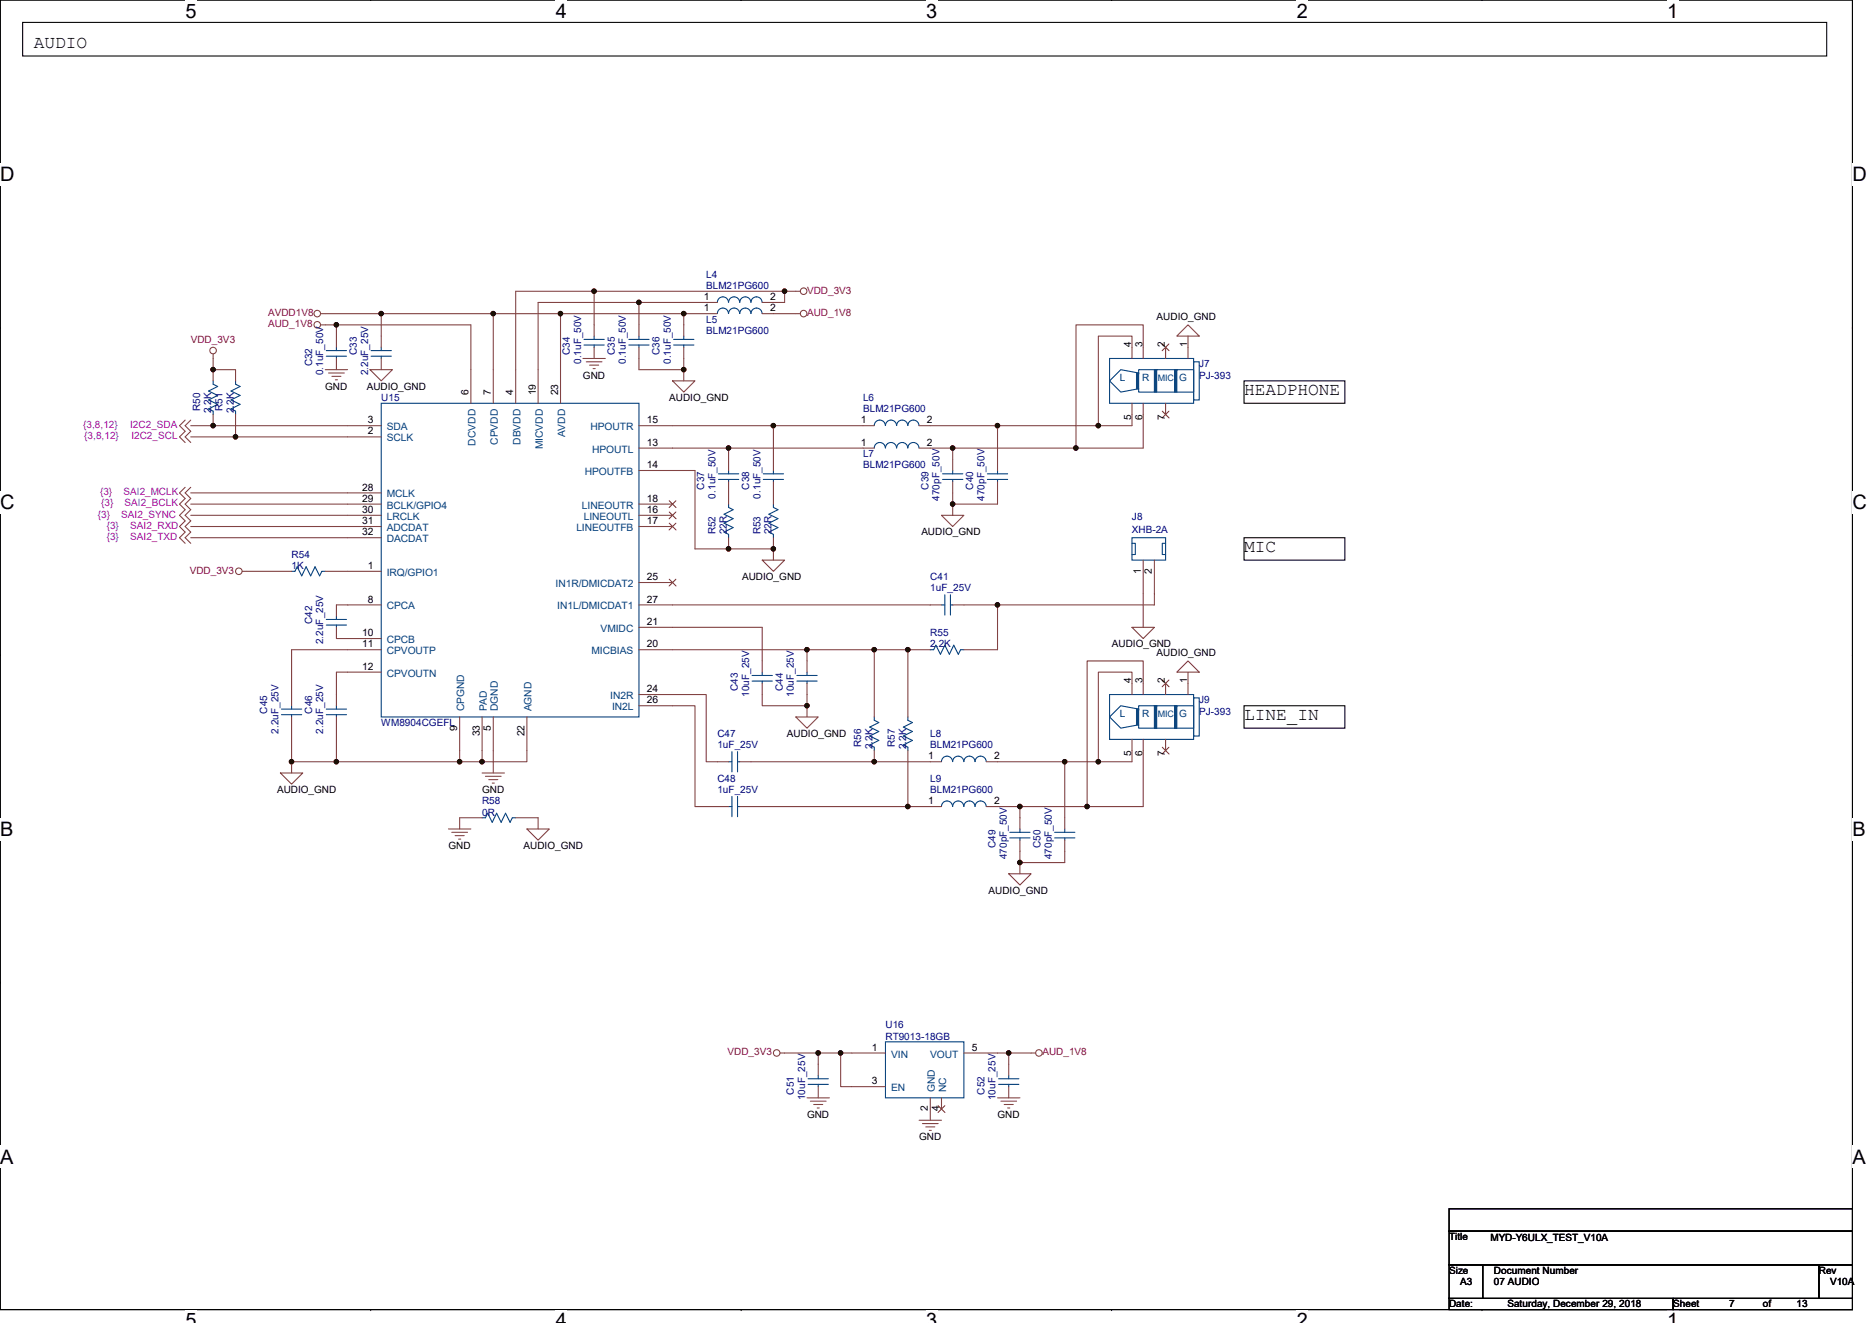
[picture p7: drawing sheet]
<svg xmlns="http://www.w3.org/2000/svg" width="297mm" height="210mm" viewBox="0 0 297 210" stroke-linecap="round" stroke-linejoin="round" font-family="sans-serif">
<path d="M0 0h293.9v207.9h-293.9z" fill="none" stroke="#000" stroke-width=".17"/>
<g fill="#fff">
<path d="M29.4 0h1.8v3.5h-1.8z"/>
<path d="M29.4 207.9h1.8v2h-1.8z"/>
</g>
<path d="M58.8 0h.1M58.8 207.9h.1" fill="none" stroke="#000" stroke-width=".17"/>
<g fill="#fff">
<path d="M88.2 0h1.8v3.5h-1.8z"/>
<path d="M88.2 207.9h1.8v2h-1.8z"/>
</g>
<path d="M117.6 0h.1M117.6 207.9h.1" fill="none" stroke="#000" stroke-width=".17"/>
<g fill="#fff">
<path d="M147 0h1.7v3.5h-1.7z"/>
<path d="M147 207.9h1.7v2h-1.7z"/>
</g>
<path d="M176.4 0h.1M176.4 207.9h.1" fill="none" stroke="#000" stroke-width=".17"/>
<g fill="#fff">
<path d="M205.8 0h1.7v3.5h-1.7z"/>
<path d="M205.8 207.9h1.7v2h-1.7z"/>
</g>
<path d="M235.2 0h.1M235.2 207.9h.1" fill="none" stroke="#000" stroke-width=".17"/>
<g fill="#fff">
<path d="M264.5 0h1.8v3.5h-1.8z"/>
<path d="M264.5 207.9h1.8v2h-1.8z"/>
<path d="M0 26h2.3v3.5h-2.3z"/>
<path d="M293.9 26h2.3v3.5h-2.3z"/>
<path d="M0 77.9h2.3v3.5h-2.3z"/>
<path d="M293.9 77.9h2.3v3.5h-2.3z"/>
</g>
<path d="M0 52h.1M293.9 52h.1" fill="none" stroke="#000" stroke-width=".17"/>
<g fill="#fff">
<path d="M0 129.9h2.1v3.5h-2.1z"/>
<path d="M293.9 129.9h2.1v3.5h-2.1z"/>
</g>
<path d="M0 103.9h.1M293.9 103.9h.1" fill="none" stroke="#000" stroke-width=".17"/>
<g fill="#fff">
<path d="M0 181.9h2.2v3.5h-2.2z"/>
<path d="M293.9 181.9h2.2v3.5h-2.2z"/>
</g>
<g fill="none" stroke="#000" stroke-width=".17">
<path d="M3.6 3.6h286.3v5.3h-286.3zM197.4 60.5h16v3.5h-16zM197.4 85.3h16v3.6h-16zM197.4 112h16v3.6h-16zM0 155.9h.1M293.9 155.9h.1M229.9 191.9h64v3.5h-64zM229.9 195.4h64v5.3h-64zM229.9 200.7h5.4v5.4h-5.4zM229.9 206.1h35.6v1.8h-35.6zM235.3 200.7h53.3v5.4h-53.3zM265.5 206.1h28.4v1.8h-28.4z"/>
<path d="M288.6 200.7h5.3v5.4h-5.3z"/>
</g>
<g fill="none" stroke="#804040" stroke-width=".17">
<path d="M33.8 58.7h3.6v1.8M33.8 56.2v2.5M33.8 58.7v1.8M50.9 51.6h2.5M50.9 49.8h9.6v5.3M51.6 58.7h3.6M52.1 59.2h2.5M52.7 59.7h1.4M53.4 51.6h21.3v12.4M53.4 56.9v1.8M53.4 51.6v3.5M58.7 58.7h3.6l-1.8 1.8z"/>
<path d="M60.5 56.9v1.8M60.5 49.8h17.8M78.3 49.8h10.6M78.3 49.8v14.2M88.9 49.8h19.6M88.9 49.8v14.2M92.5 56.9h3.6M93 57.4h2.5M93.6 58h1.4M94.1 58.5h.3M94.3 55.1v1.8M94.3 46.2v7.1"/>
<path d="M94.3 46.2h30.2M94.3 46.2h-12.5v17.8M101.4 48h12.4M101.4 55.1v3.6h7.1M101.4 48v5.3M101.4 48h-16v16M108.5 55.1v3.6M108.5 49.8v3.5M108.5 58.7v1.8M108.5 49.8h5.3M120.9 49.8h6.1M127 46.2h-2.5v1.8h-3.6"/>
<path d="M179.6 56.9v-3.6h-5.3v14.3h5.3v-3.6M181.4 56.9v-5.3h-10.7v19.5M185 55.1v1.8M186.7 53.3l1.8-1.7 1.8 1.7zM188.5 53.3v3.6M29.4 77.3l-.9 .9 .9 .9-.9 .9 .9 .9-.9 .9 .9 .9-.9 .9 .9 .9-.9 .8 .9 .9M29.4 66.7l-.9 .9 .9 .9-.9 .8 .9 .9M30.3 77.3l-.9 .9 .9 .9-.9 .9 .9 .9-.9 .9 .9 .9-.9 .9 .9 .9-.9 .8 .9 .9M30.3 66.7l-.9 .9 .9 .9-.9 .8 .9 .9M30.3 78.2h30.2M30.3 67.6h3.5M30.3 69.3h7.1"/>
<path d="M33.8 65.8h.1M33.8 60.5h.1M33.8 67.6h26.7M33.8 65.8v1.8M37.4 65.8h.1M37.4 60.5h.1M37.4 69.3h23.1M37.4 65.8v3.5M53.2 60.3h.3M101.4 71.1h14.2M101.4 74.7h8.9v12.4h5.3M106.7 60.5h3.6l-1.8 1.7z"/>
<path d="M115.6 76.5v3.5M115.6 71.1v3.6M115.6 71.1h23.1M122.7 76.5v3.5M122.7 67.6v7.1M122.7 67.6h16M122.7 67.6h-21.3M145.8 67.6h12.5M145.8 71.1h5.4M151.2 76.5v3.5M151.2 71.1v3.6M151.2 71.1h19.5"/>
<path d="M158.3 76.5v3.5h-7.1M158.3 67.6v7.1M158.3 67.6h16M181.4 64v7.1h-10.7M185 64v1.8M30.3 80h30.2M30.3 81.8h30.2M30.3 83.6h30.2M30.3 85.3h30.2M46.3 90.7h-7.9M46.3 90.7h.1M51.6 90.7h.1"/>
<path d="M51.6 90.7h8.9M53.4 99.6v1.7h7.1M60.5 96h-7.1v1.8M101.4 96h48M101.4 99.6h19.5v7.1M101.4 81.8h5.3M101.4 83.6h5.3M101.4 80h5.3M101.4 92.5h5.3M115.6 85.3h.1M115.6 80h.1M115.6 85.3v1.8"/>
<path d="M115.6 87.1h7.1M120.9 88.9h3.6l-1.8 1.8zM122.7 85.3h.1M122.7 80h.1M122.7 85.3v1.8M122.7 87.1v1.8M149.4 81.8h3.5l-1.7 1.8zM151.2 96h7.1M151.2 80v1.8M179.6 99.6h3.6l-1.8 1.7zM181.4 88.9v10.7M183.2 88.9v7.1h-24.9v7.1h-5.4"/>
<path d="M46.3 113.8v7.1M53.4 113.8v7.1M60.5 103.1h-14.2v8.9M60.5 106.7h-7.1v5.3M72.9 113.8v7.1h3.6M76.5 113.8v7.1M78.3 113.8v8.9M83.6 113.8v7.1h-7.1M101.4 110.2h10.7v10.7h3.5M101.4 112h8.9v16h5.3M120.9 108.5v3.5h7.2M126.3 113.8h3.5l-1.7 1.8z"/>
<path d="M128.1 108.5v3.5M128.1 103.1v3.6M128.1 103.1h-26.7M128.1 112v1.8M128.1 103.1h10.6M138.7 119.1h.1M138.7 113.8h.1M138.7 119.1v1.8M138.7 103.1v10.7M138.7 103.1h5.4M144.1 119.1v8.9h5.3M144.1 119.1h.1"/>
<path d="M144.1 113.8h.1M147.6 103.1h.1M147.6 103.1h-3.5v10.7M152.9 103.1h.1M179.6 110.2v-3.5h-5.3v14.2M179.6 117.3v3.6h-5.3M181.4 110.2v-5.3h-8.9v23.1h8.9v-10.7M185 108.5v1.7M185 117.3v1.8M186.7 106.7l1.8-1.8 1.8 1.8zM188.5 106.7v3.5M44.5 122.7h3.5l-1.7 1.8z"/>
<path d="M46.3 120.9v1.8M46.3 120.9h7.1M53.4 120.9h19.5M71.2 131.6h3.5M71.7 132.1h2.5M72.2 132.6h1.5M72.8 133.2h.3M76.5 129.8h-3.6v1.8M76.5 122.7h3.5M76.5 129.8h.1M77 123.2h2.5M77.6 123.7h1.4"/>
<path d="M78.1 124.3h.3M81.8 129.8h3.6v1.8M81.8 129.8h.1M83.6 131.6h3.6l-1.8 1.7zM117.4 120.9h21.3M117.4 128h26.7M138.7 120.9h10.7M156.5 120.9h12.4M156.5 128h5.3M160.1 138.7h3.5l-1.8 1.8zM161.8 133.3v3.6M161.8 128v3.6"/>
<path d="M161.8 136.9v1.8M161.8 128h10.7M168.9 133.3v3.6h-7.1M168.9 120.9v10.7M168.9 120.9h5.4M123.8 167.1h6v3.6M128.1 174.2h3.5M128.6 174.8h2.5M129.1 175.3h1.5M129.7 175.9h.3M129.8 167.1h10.7M129.8 172.5v1.7"/>
<path d="M133.4 167.1v5.4h7.1M145.8 177.8h3.6M146.4 178.3h2.5M146.9 178.9h1.4M147.4 179.4h.4M147.6 174.2v3.6M149.4 174.2v1.8M152.9 167.1h7.2M158.3 174.2h3.5M158.8 174.8h2.5M159.3 175.3h1.5M159.9 175.9h.3"/>
<path d="M160.1 167.1h4.2M160.1 172.5v1.7M160.1 167.1v3.6"/>
<circle cx="33.8" cy="55.6" r=".52"/>
<circle cx="50.3" cy="49.8" r=".52"/>
<circle cx="50.3" cy="51.6" r=".52"/>
<circle cx="127.5" cy="49.8" r=".52"/>
<circle cx="127.5" cy="46.2" r=".52"/>
<circle cx="37.9" cy="90.7" r=".52"/>
<circle cx="123.2" cy="167.1" r=".52"/>
<circle cx="164.8" cy="167.1" r=".52"/>
</g>
<g fill="none" stroke="#003c77" stroke-width=".17">
<path d="M51.8 55.6h3.2M51.8 56.5h3.2M53.4 56.5v.4M53.4 55.1v.5M58.9 55.6h3.2M58.9 56.5h3.2M60.5 56.5v.4M60.5 55.1v.5M92.7 53.9h3.2M92.7 54.8h3.2M94.3 54.8v.3M94.3 53.3v.6"/>
<path d="M99.8 53.9h3.2M99.8 54.8h3.2M101.4 54.8v.3M101.4 53.3v.6M106.9 53.9h3.2M106.9 54.8h3.2M108.5 54.8v.3M108.5 53.3v.6M113.8 48a.88 .88 0 0 1 .9-.9 .88 .88 0 0 1 .9 .9 .89 .89 0 0 1 .9-.9 .89 .89 0 0 1 .9 .9 .89 .89 0 0 1 .9-.9 .89 .89 0 0 1 .8 .9M113.8 49.8a.88 .88 0 0 1 .9-.9 .88 .88 0 0 1 .9 .9 .89 .89 0 0 1 .9-.9 .89 .89 0 0 1 .9 .9 .89 .89 0 0 1 .9-.9 .89 .89 0 0 1 .8 .9M119.2 48a.88 .88 0 0 1 .8-.9 .88 .88 0 0 1 .9 .9M119.2 49.8a.88 .88 0 0 1 .8-.9 .88 .88 0 0 1 .9 .9"/>
<path d="M176.1 56.9h13.3v7.1h-13.3zM189.4 57.4h.9v6.1h-.9zM33.8 60.5v.5l.7 .3-1.4 .8 1.4 .7-1.4 .7 1.4 .7-1.4 .7 .7 .4v.5M37.4 60.5v.5l.7 .3-1.4 .8 1.4 .7-1.4 .7 1.4 .7-1.4 .7 .7 .4v.5M60.5 64h40.9v49.8h-40.9zM114 75.2h3.2M114 76.1h3.2M115.6 76.1v.4M115.6 74.7v.5M121.1 75.2h3.2M121.1 76.1h3.2M122.7 76.1v.4"/>
<path d="M122.7 74.7v.5M138.7 67.5a.88 .88 0 0 1 .9-.8 .88 .88 0 0 1 .9 .8M138.7 71.1a.88 .88 0 0 1 .9-.9 .88 .88 0 0 1 .9 .9M140.5 67.5a.88 .88 0 0 1 .9-.8 .88 .88 0 0 1 .9 .8M140.5 71.1a.88 .88 0 0 1 .9-.9 .88 .88 0 0 1 .9 .9M142.3 67.5a.88 .88 0 0 1 .9-.8 .88 .88 0 0 1 .8 .8M142.3 71.1a.88 .88 0 0 1 .9-.9 .88 .88 0 0 1 .8 .9M144.1 67.5a.88 .88 0 0 1 .8-.8 .88 .88 0 0 1 .9 .8M144.1 71.1a.88 .88 0 0 1 .8-.9 .88 .88 0 0 1 .9 .9M149.6 75.2h3.2M149.6 76.1h3.2M151.2 76.1v.4"/>
<path d="M151.2 74.7v.5M156.7 75.2h3.2M156.7 76.1h3.2M158.3 76.1v.4M158.3 74.7v.5M176.1 60.5l1.7-1.8 2.9 .5v-.5h8.7v3.5h-8.7v-.5l-2.9 .5zM46.3 90.7h.5l.4-.7 .7 1.4 .7-1.4 .7 1.4 .7-1.4 .7 1.4 .4-.7h.5M51.8 98.3h3.2M51.8 99.2h3.2M53.4 99.2v.4M53.4 97.8v.5M115.6 80v.5l.7 .4-1.4 .7 1.4 .7-1.4 .7 1.4 .7-1.4 .8 .7 .3v.5"/>
<path d="M122.7 80v.5l.7 .4-1.4 .7 1.4 .7-1.4 .7 1.4 .7-1.4 .8 .7 .3v.5M149.4 96h.5M149.9 94.4v3.2M150.8 94.4v3.2M150.8 96h.4M179.6 85.3h5.4v3.6h-5.4zM179.6 86.2h.5v1.8h-.5M185 86.2h-.6v1.8h.6M44.7 112.5h3.2M44.7 113.4h3.2M46.3 113.4v.4M46.3 112v.5"/>
<path d="M51.8 112.5h3.2M51.8 113.4h3.2M53.4 113.4v.4M53.4 112v.5M116.1 119.3v3.2M117 119.3v3.2M119.3 107.2h3.3M119.3 108.1h3.3M120.9 108.1v.4M120.9 106.7v.5M126.4 107.2h3.3M126.4 108.1h3.3"/>
<path d="M128.1 108.1v.4M128.1 106.7v.5M138.7 113.8v.5l.7 .4-1.4 .7 1.4 .7-1.4 .7 1.4 .7-1.4 .7 .7 .4v.5M144.1 113.8v.5l.7 .4-1.5 .7 1.5 .7-1.5 .7 1.5 .7-1.5 .7 .8 .4v.5M147.6 103.1h.5l.4-.7 .7 1.4 .7-1.4 .7 1.4 .7-1.4 .8 1.4 .3-.7h.5M176.1 113.8l1.7-1.8 2.9 .5v-.5h8.7v3.6h-8.7v-.6l-2.9 .6zM176.1 110.2h13.3v7.1h-13.3zM189.4 110.8h.9v6h-.9zM76.5 129.8h.5l.4-.7 .7 1.4 .7-1.4 .7 1.4 .7-1.4 .7 1.4 .4-.7h.5M115.6 120.9h.5M115.6 128h.5M116.1 126.4v3.2"/>
<path d="M117 126.4v3.2M117 120.9h.4M117 128h.4M151.1 120.9a.88 .88 0 0 0-.8-.9 .88 .88 0 0 0-.9 .9M151.1 128a.88 .88 0 0 0-.8-.9 .88 .88 0 0 0-.9 .9M152.9 120.9a.88 .88 0 0 0-.9-.9 .88 .88 0 0 0-.8 .9M152.9 128a.88 .88 0 0 0-.9-.9 .88 .88 0 0 0-.8 .9M156.5 120.9a.89 .89 0 0 0-.9-.9 .89 .89 0 0 0-.9 .9 .88 .88 0 0 0-.9-.9 .88 .88 0 0 0-.9 .9M156.5 128a.89 .89 0 0 0-.9-.9 .89 .89 0 0 0-.9 .9 .88 .88 0 0 0-.9-.9 .88 .88 0 0 0-.9 .9M160.2 132.1h3.2M160.2 133h3.2M161.8 133v.3"/>
<path d="M161.8 131.6v.5M167.3 132.1h3.3M167.3 133h3.3M168.9 133v.3M168.9 131.6v.5M128.2 171.2h3.2M128.2 172.1h3.2M129.8 172.1v.4M129.8 170.7v.5M140.5 165.4h12.4v8.8h-12.4zM158.5 171.2h3.2M158.5 172.1h3.2"/>
<path d="M160.1 172.1v.4M160.1 170.7v.5"/>
</g>
<g fill="#003c77" stroke="#003c77" stroke-width=".17">
<path d="M183.2 112v3.6h.3v-3.6z" fill-rule="evenodd"/>
<path d="M186.4 112v3.6h.3v-3.6z" fill-rule="evenodd"/>
<path d="M180.3 112.5v2.5h.4v-2.5z" fill-rule="evenodd"/>
<path d="M183.2 58.7v3.5h.3v-3.5z" fill-rule="evenodd"/>
<path d="M186.4 58.7v3.5h.3v-3.5z" fill-rule="evenodd"/>
<path d="M180.3 59.2v2.5h.4v-2.5z" fill-rule="evenodd"/>
</g>
<g fill="none" stroke="#804000" stroke-width=".16">
<path d="M184.4 54.6l1.1 1.1M185.5 54.6l-1.1 1.1M106.2 79.5l1.1 1.1M107.2 79.5l-1 1.1M184.4 65.3l1.1 1M185.5 65.3l-1.1 1M106.2 81.3l1.1 1M106.2 83l1.1 1.1M106.2 91.9l1.1 1.1M107.2 81.3l-1 1M107.2 83l-1 1.1M107.2 91.9l-1 1.1"/>
<path d="M184.4 107.9l1.1 1.1M184.4 118.6l1.1 1.1M185.5 107.9l-1.1 1.1M185.5 118.6l-1.1 1.1M148.9 175.5l1 1.1M149.9 175.5l-1.1 1.1"/>
</g>
<g fill="#400000" stroke="#400000" stroke-width=".17">
<circle cx="33.8" cy="67.6" r=".35"/>
<circle cx="37.4" cy="69.3" r=".35"/>
<circle cx="33.8" cy="58.7" r=".35"/>
<circle cx="46.3" cy="120.9" r=".35"/>
<circle cx="53.4" cy="51.5" r=".35"/>
<circle cx="78.3" cy="49.8" r=".35"/>
<circle cx="60.5" cy="49.8" r=".35"/>
<circle cx="88.9" cy="49.8" r=".35"/>
<circle cx="94.3" cy="46.2" r=".35"/>
<circle cx="124.5" cy="46.2" r=".35"/>
<circle cx="108.5" cy="58.7" r=".35"/>
<circle cx="101.4" cy="48" r=".35"/>
<circle cx="108.5" cy="49.8" r=".35"/>
<circle cx="122.7" cy="67.6" r=".35"/>
<circle cx="115.6" cy="71.1" r=".35"/>
<circle cx="115.6" cy="87.1" r=".35"/>
<circle cx="122.7" cy="87.1" r=".35"/>
<circle cx="128" cy="112" r=".35"/>
<circle cx="128" cy="103.1" r=".35"/>
<circle cx="158.3" cy="96" r=".35"/>
<circle cx="133.4" cy="167.1" r=".35"/>
<circle cx="160" cy="167.1" r=".35"/>
<circle cx="129.8" cy="167.1" r=".35"/>
<circle cx="151.2" cy="80" r=".35"/>
<circle cx="158.3" cy="67.6" r=".35"/>
<circle cx="174.3" cy="67.6" r=".35"/>
<circle cx="151.2" cy="71.1" r=".35"/>
<circle cx="53.4" cy="120.9" r=".35"/>
<circle cx="72.9" cy="120.9" r=".35"/>
<circle cx="76.5" cy="120.9" r=".35"/>
<circle cx="170.7" cy="71.1" r=".35"/>
<circle cx="138.7" cy="120.9" r=".35"/>
<circle cx="144" cy="128" r=".35"/>
<circle cx="144" cy="103.1" r=".35"/>
<circle cx="138.7" cy="103.1" r=".35"/>
<circle cx="161.8" cy="136.9" r=".35"/>
<circle cx="168.9" cy="120.9" r=".35"/>
<circle cx="161.8" cy="128" r=".35"/>
<circle cx="172.5" cy="128" r=".35"/>
<circle cx="174.3" cy="120.9" r=".35"/>
</g>
<g font-size="3.2">
<text x="29.4" y="2.8">5</text>
<text x="88.2" y="2.8">4</text>
<text x="147" y="2.8">3</text>
<text x="205.8" y="2.8">2</text>
<text x="264.5" y="2.8">1</text>
<text x="0" y="28.8">D</text>
<text x="293.9" y="28.8">D</text>
<text x="0" y="80.8">C</text>
<text x="293.9" y="80.8">C</text>
<text x="0" y="132.7">B</text>
<text x="293.9" y="132.7">B</text>
<text x="0" y="184.7">A</text>
<text x="293.9" y="184.7">A</text>
<text x="29.4" y="210.7">5</text>
<text x="88.2" y="210.7">4</text>
<text x="147" y="210.7">3</text>
<text x="205.8" y="210.7">2</text>
<text x="264.5" y="210.7">1</text>
</g>
<g font-size="2.8">
<text x="5.4" y="7.6">AUDIO</text>
<text x="197.4" y="62.7">HEADPHONE</text>
<text x="197.4" y="87.6">MIC</text>
<text x="197.4" y="114.3">LINE_IN</text>
</g>
<g font-size="1.6">
<text x="111.7" y="47.6">1</text>
<text x="122.2" y="47.6">2</text>
<text x="111.7" y="49.4">1</text>
<text x="122.2" y="49.4">2</text>
<text x="183.5" y="50.8">AUDIO_GND</text>
<text x="179.5" y="55.1" transform="rotate(-90 179.5 55.1)">4</text>
<text x="181.3" y="55.1" transform="rotate(-90 181.3 55.1)">3</text>
<text x="184.8" y="55.1" transform="rotate(-90 184.8 55.1)">2</text>
<text x="188.4" y="55.1" transform="rotate(-90 188.4 55.1)">1</text>
<text x="51.6" y="61.9">GND</text>
<text x="58.2" y="61.9">AUDIO_GND</text>
<text x="74.3" y="62.8" transform="rotate(-90 74.3 62.8)">6</text>
<text x="77.9" y="62.8" transform="rotate(-90 77.9 62.8)">7</text>
<text x="81.4" y="62.8" transform="rotate(-90 81.4 62.8)">4</text>
<text x="85" y="62.8" transform="rotate(-90 85 62.8)">19</text>
<text x="88.6" y="62.8" transform="rotate(-90 88.6 62.8)">23</text>
<text x="92.5" y="60.1">GND</text>
<text x="106.2" y="63.6">AUDIO_GND</text>
<text x="58.4" y="69">2</text>
<text x="58.4" y="67.2">3</text>
<text x="102.6" y="70.7">13</text>
<text x="102.6" y="67.2">15</text>
<text x="136.6" y="67.2">1</text>
<text x="136.6" y="70.7">1</text>
<text x="147.1" y="67.2">2</text>
<text x="147.1" y="70.7">2</text>
<text x="179.5" y="66.7" transform="rotate(-90 179.5 66.7)">5</text>
<text x="181.3" y="66.7" transform="rotate(-90 181.3 66.7)">6</text>
<text x="184.8" y="66.7" transform="rotate(-90 184.8 66.7)">7</text>
<text x="57.5" y="77.9">28</text>
<text x="102.6" y="74.3">14</text>
<text x="57.5" y="79.6">29</text>
<text x="57.5" y="81.4">30</text>
<text x="57.5" y="83.2">31</text>
<text x="102.6" y="81.4">16</text>
<text x="102.6" y="79.6">18</text>
<text x="102.6" y="83.2">17</text>
<text x="57.5" y="85">32</text>
<text x="146.2" y="85">AUDIO_GND</text>
<text x="58.4" y="90.3">1</text>
<text x="58.4" y="95.6">8</text>
<text x="102.6" y="95.6">27</text>
<text x="102.6" y="92.1">25</text>
<text x="117.7" y="92.1">AUDIO_GND</text>
<text x="181" y="91.1" transform="rotate(-90 181 91.1)">1</text>
<text x="182.8" y="91.1" transform="rotate(-90 182.8 91.1)">2</text>
<text x="57.5" y="101">10</text>
<text x="102.6" y="99.2">21</text>
<text x="57.5" y="102.7">11</text>
<text x="57.5" y="106.3">12</text>
<text x="102.6" y="102.7">20</text>
<text x="176.4" y="102.8">AUDIO_GND</text>
<text x="183.5" y="104.2">AUDIO_GND</text>
<text x="102.6" y="111.6">26</text>
<text x="102.6" y="109.9">24</text>
<text x="179.5" y="108.5" transform="rotate(-90 179.5 108.5)">4</text>
<text x="181.3" y="108.5" transform="rotate(-90 181.3 108.5)">3</text>
<text x="184.8" y="108.5" transform="rotate(-90 184.8 108.5)">2</text>
<text x="188.4" y="108.5" transform="rotate(-90 188.4 108.5)">1</text>
<text x="72.6" y="116" transform="rotate(-90 72.6 116)">9</text>
<text x="76.1" y="116.9" transform="rotate(-90 76.1 116.9)">33</text>
<text x="77.9" y="116" transform="rotate(-90 77.9 116)">5</text>
<text x="83.2" y="116.9" transform="rotate(-90 83.2 116.9)">22</text>
<text x="124.9" y="117">AUDIO_GND</text>
<text x="44" y="125.9">AUDIO_GND</text>
<text x="76.5" y="125.9">GND</text>
<text x="147.3" y="120.5">1</text>
<text x="157.8" y="120.5">2</text>
<text x="179.5" y="120" transform="rotate(-90 179.5 120)">5</text>
<text x="181.3" y="120" transform="rotate(-90 181.3 120)">6</text>
<text x="184.8" y="120" transform="rotate(-90 184.8 120)">7</text>
<text x="147.3" y="127.6">1</text>
<text x="157.8" y="127.6">2</text>
<text x="71.2" y="134.8">GND</text>
<text x="83.1" y="134.8">AUDIO_GND</text>
<text x="156.9" y="141.9">AUDIO_GND</text>
<text x="138.4" y="166.8">1</text>
<text x="154.2" y="166.8">5</text>
<text x="138.4" y="172.1">3</text>
<text x="128.1" y="177.4">GND</text>
<text x="147.2" y="176.4" transform="rotate(-90 147.2 176.4)">2</text>
<text x="149" y="176.4" transform="rotate(-90 149 176.4)">4</text>
<text x="158.3" y="177.4">GND</text>
<text x="145.8" y="181">GND</text>
<text x="229.9" y="196.8">Title</text>
<text x="236.5" y="197">MYD-Y6ULX_TEST_V10A</text>
<text x="229.9" y="202.2">Size</text>
<text x="231.7" y="203.9">A3</text>
<text x="237" y="203.9">07 AUDIO</text>
<text x="237" y="202.2">Document Number</text>
<text x="288.6" y="202.2">Rev</text>
<text x="290.4" y="203.9">V10A</text>
<text x="229.9" y="207.5">Date:</text>
<text x="239.2" y="207.5">Saturday, December 29, 2018</text>
<text x="265.5" y="207.5">Sheet</text>
<text x="274.4" y="207.5">7</text>
<text x="279.7" y="207.5">of</text>
<text x="285" y="207.5">13</text>
</g>
<g font-size="1.6" fill="#000080">
<text x="112.1" y="44.1">L4</text>
<text x="112.1" y="45.9">BLM21PG600</text>
<text x="112.1" y="51.2">L5</text>
<text x="112.1" y="53">BLM21PG600</text>
<text x="49.5" y="58.1" transform="rotate(-90 49.5 58.1)">C32</text>
<text x="51.3" y="59.6" transform="rotate(-90 51.3 59.6)">0.1uF_50V</text>
<text x="56.6" y="56.4" transform="rotate(-90 56.6 56.4)">C33</text>
<text x="58.4" y="59.6" transform="rotate(-90 58.4 59.6)">2.2uF_25V</text>
<text x="90.4" y="56.4" transform="rotate(-90 90.4 56.4)">C34</text>
<text x="92.2" y="57.8" transform="rotate(-90 92.2 57.8)">0.1uF_50V</text>
<text x="97.5" y="56.4" transform="rotate(-90 97.5 56.4)">C35</text>
<text x="99.3" y="57.8" transform="rotate(-90 99.3 57.8)">0.1uF_50V</text>
<text x="104.6" y="56.4" transform="rotate(-90 104.6 56.4)">C36</text>
<text x="106.4" y="57.8" transform="rotate(-90 106.4 57.8)">0.1uF_50V</text>
<text x="190.3" y="58.3">J7</text>
<text x="31.7" y="65.3" transform="rotate(-90 31.7 65.3)">R50</text>
<text x="33.5" y="65.6" transform="rotate(-90 33.5 65.6)">2.2K</text>
<text x="35.3" y="65.3" transform="rotate(-90 35.3 65.3)">R51</text>
<text x="37.1" y="65.6" transform="rotate(-90 37.1 65.6)">2.2K</text>
<text x="60.5" y="63.6">U15</text>
<text x="136.9" y="63.6">L6</text>
<text x="136.9" y="65.4">BLM21PG600</text>
<text x="190.3" y="60.1">PJ-393</text>
<text x="111.8" y="77.7" transform="rotate(-90 111.8 77.7)">C37</text>
<text x="118.9" y="77.7" transform="rotate(-90 118.9 77.7)">C38</text>
<text x="136.9" y="72.5">L7</text>
<text x="136.9" y="74.3">BLM21PG600</text>
<text x="147.3" y="77.7" transform="rotate(-90 147.3 77.7)">C39</text>
<text x="154.4" y="77.7" transform="rotate(-90 154.4 77.7)">C40</text>
<text x="113.5" y="79.1" transform="rotate(-90 113.5 79.1)">0.1uF_50V</text>
<text x="120.6" y="79.1" transform="rotate(-90 120.6 79.1)">0.1uF_50V</text>
<text x="149.1" y="79.5" transform="rotate(-90 149.1 79.5)">470pF_50V</text>
<text x="156.2" y="79.5" transform="rotate(-90 156.2 79.5)">470pF_50V</text>
<text x="179.6" y="82.5">J8</text>
<text x="46.3" y="88.5">R54</text>
<text x="113.5" y="84.8" transform="rotate(-90 113.5 84.8)">R52</text>
<text x="115.3" y="84.8" transform="rotate(-90 115.3 84.8)">22R</text>
<text x="120.6" y="84.8" transform="rotate(-90 120.6 84.8)">R53</text>
<text x="122.4" y="84.8" transform="rotate(-90 122.4 84.8)">22R</text>
<text x="179.6" y="84.6">XHB-2A</text>
<text x="46.3" y="90.3">1K</text>
<text x="147.6" y="92.1">C41</text>
<text x="147.6" y="93.9">1uF_25V</text>
<text x="49.5" y="99" transform="rotate(-90 49.5 99)">C42</text>
<text x="147.6" y="101">R55</text>
<text x="51.3" y="102.2" transform="rotate(-90 51.3 102.2)">2.2uF_25V</text>
<text x="147.6" y="102.8">2.2K</text>
<text x="42.4" y="113.3" transform="rotate(-90 42.4 113.3)">C45</text>
<text x="49.5" y="113.3" transform="rotate(-90 49.5 113.3)">C46</text>
<text x="117.1" y="109.7" transform="rotate(-90 117.1 109.7)">C43</text>
<text x="118.9" y="110.6" transform="rotate(-90 118.9 110.6)">10uF_25V</text>
<text x="124.2" y="109.7" transform="rotate(-90 124.2 109.7)">C44</text>
<text x="126" y="110.6" transform="rotate(-90 126 110.6)">10uF_25V</text>
<text x="190.3" y="111.7">J9</text>
<text x="190.3" y="113.4">PJ-393</text>
<text x="44.2" y="116.5" transform="rotate(-90 44.2 116.5)">2.2uF_25V</text>
<text x="51.3" y="116.5" transform="rotate(-90 51.3 116.5)">2.2uF_25V</text>
<text x="60.5" y="115.2">WM8904CGEFL</text>
<text x="113.8" y="117">C47</text>
<text x="113.8" y="118.8">1uF_25V</text>
<text x="136.6" y="118.6" transform="rotate(-90 136.6 118.6)">R56</text>
<text x="138.4" y="119" transform="rotate(-90 138.4 119)">2.2K</text>
<text x="142" y="118.6" transform="rotate(-90 142 118.6)">R57</text>
<text x="143.8" y="119" transform="rotate(-90 143.8 119)">2.2K</text>
<text x="147.6" y="117">L8</text>
<text x="147.6" y="118.8">BLM21PG600</text>
<text x="113.8" y="124.1">C48</text>
<text x="113.8" y="125.9">1uF_25V</text>
<text x="147.6" y="124.1">L9</text>
<text x="147.6" y="125.9">BLM21PG600</text>
<text x="76.5" y="127.7">R58</text>
<text x="76.5" y="129.4">0R</text>
<text x="158" y="134.6" transform="rotate(-90 158 134.6)">C49</text>
<text x="159.8" y="136.4" transform="rotate(-90 159.8 136.4)">470pF_50V</text>
<text x="165.1" y="134.6" transform="rotate(-90 165.1 134.6)">C50</text>
<text x="166.9" y="136.4" transform="rotate(-90 166.9 136.4)">470pF_50V</text>
<text x="140.5" y="163.2">U16</text>
<text x="140.5" y="165">RT9013-18GB</text>
<text x="126" y="173.7" transform="rotate(-90 126 173.7)">C51</text>
<text x="156.2" y="173.7" transform="rotate(-90 156.2 173.7)">C52</text>
<text x="127.8" y="174.6" transform="rotate(-90 127.8 174.6)">10uF_25V</text>
<text x="158" y="174.6" transform="rotate(-90 158 174.6)">10uF_25V</text>
</g>
<g font-size="1.6" fill="#f00">
<text x="128.1" y="46.6">VDD_3V3</text>
<text x="42.5" y="51.9">AUD_1V8</text>
<text x="42.5" y="50.1">AVDD1V8</text>
<text x="128.1" y="50.1">AUD_1V8</text>
<text x="30.3" y="54.4">VDD_3V3</text>
<text x="30.1" y="91">VDD_3V3</text>
<text x="115.4" y="167.5">VDD_3V3</text>
<text x="165.4" y="167.5">AUD_1V8</text>
</g>
<g font-size="1.6" fill="#003c77">
<text x="177.7" y="60.5">L</text>
<text x="181.2" y="60.5">R</text>
<text x="187.1" y="60.5">G</text>
<text x="177.7" y="113.8">L</text>
<text x="181.2" y="113.8">R</text>
<text x="187.1" y="113.8">G</text>
</g>
<g font-size="1.6" fill="#8000ff">
<text x="13.2" y="67.9">{3,8,12}</text>
<text x="13.4" y="69.7">{3,8,12}</text>
<text x="20.7" y="67.9">I2C2_SDA</text>
<text x="20.8" y="69.7">I2C2_SCL</text>
<text x="15.5" y="82.1">{3}</text>
<text x="15.9" y="78.6">{3}</text>
<text x="16" y="80.4">{3}</text>
<text x="16.9" y="83.9">{3}</text>
<text x="19.2" y="82.1">SAI2_SYNC</text>
<text x="19.6" y="78.6">SAI2_MCLK</text>
<text x="19.8" y="80.4">SAI2_BCLK</text>
<text x="20.7" y="83.9">SAI2_RXD</text>
<text x="16.9" y="85.7">{3}</text>
<text x="20.7" y="85.7">SAI2_TXD</text>
</g>
<g font-size="1.6" fill="#004080">
<text x="61.4" y="70.1">SCLK</text>
<text x="61.4" y="68.3">SDA</text>
<text x="75.5" y="70.7" transform="rotate(-90 75.5 70.7)">DCVDD</text>
<text x="79" y="70.6" transform="rotate(-90 79 70.6)">CPVDD</text>
<text x="82.6" y="70.6" transform="rotate(-90 82.6 70.6)">DBVDD</text>
<text x="86.1" y="71.3" transform="rotate(-90 86.1 71.3)">MICVDD</text>
<text x="89.7" y="69.4" transform="rotate(-90 89.7 69.4)">AVDD</text>
<text x="93.7" y="68.3">HPOUTR</text>
<text x="94" y="71.8">HPOUTL</text>
<text x="92.8" y="75.4">HPOUTFB</text>
<text x="61.4" y="79">MCLK</text>
<text x="61.4" y="80.7">BCLK/GPIO4</text>
<text x="61.4" y="82.5">LRCLK</text>
<text x="92.3" y="80.7">LINEOUTR</text>
<text x="92.6" y="82.5">LINEOUTL</text>
<text x="61.4" y="84.3">ADCDAT</text>
<text x="61.4" y="86.1">DACDAT</text>
<text x="91.5" y="84.3">LINEOUTFB</text>
<text x="61.4" y="91.4">IRQ/GPIO1</text>
<text x="88.2" y="93.2">IN1R/DMICDAT2</text>
<text x="61.4" y="96.7">CPCA</text>
<text x="88.4" y="96.7">IN1L/DMICDAT1</text>
<text x="95.3" y="100.3">VMIDC</text>
<text x="61.4" y="102.1">CPCB</text>
<text x="61.4" y="103.8">CPVOUTP</text>
<text x="61.4" y="107.4">CPVOUTN</text>
<text x="93.9" y="103.8">MICBIAS</text>
<text x="73.7" y="112.9" transform="rotate(-90 73.7 112.9)">CPGND</text>
<text x="77.2" y="112.9" transform="rotate(-90 77.2 112.9)">PAD</text>
<text x="79" y="112.9" transform="rotate(-90 79 112.9)">DGND</text>
<text x="84.3" y="112.9" transform="rotate(-90 84.3 112.9)">AGND</text>
<text x="96.8" y="111">IN2R</text>
<text x="97.1" y="112.7">IN2L</text>
<text x="141.4" y="167.9">VIN</text>
<text x="147.6" y="167.9">VOUT</text>
<text x="141.4" y="173.2">EN</text>
<text x="148.4" y="173.4" transform="rotate(-90 148.4 173.4)">GND</text>
<text x="150.1" y="173.4" transform="rotate(-90 150.1 173.4)">NC</text>
</g>
<g font-size="1.4" fill="#003c77">
<text x="183.7" y="60.5">MIC</text>
<text x="183.7" y="113.8">MIC</text>
</g>
</svg>
